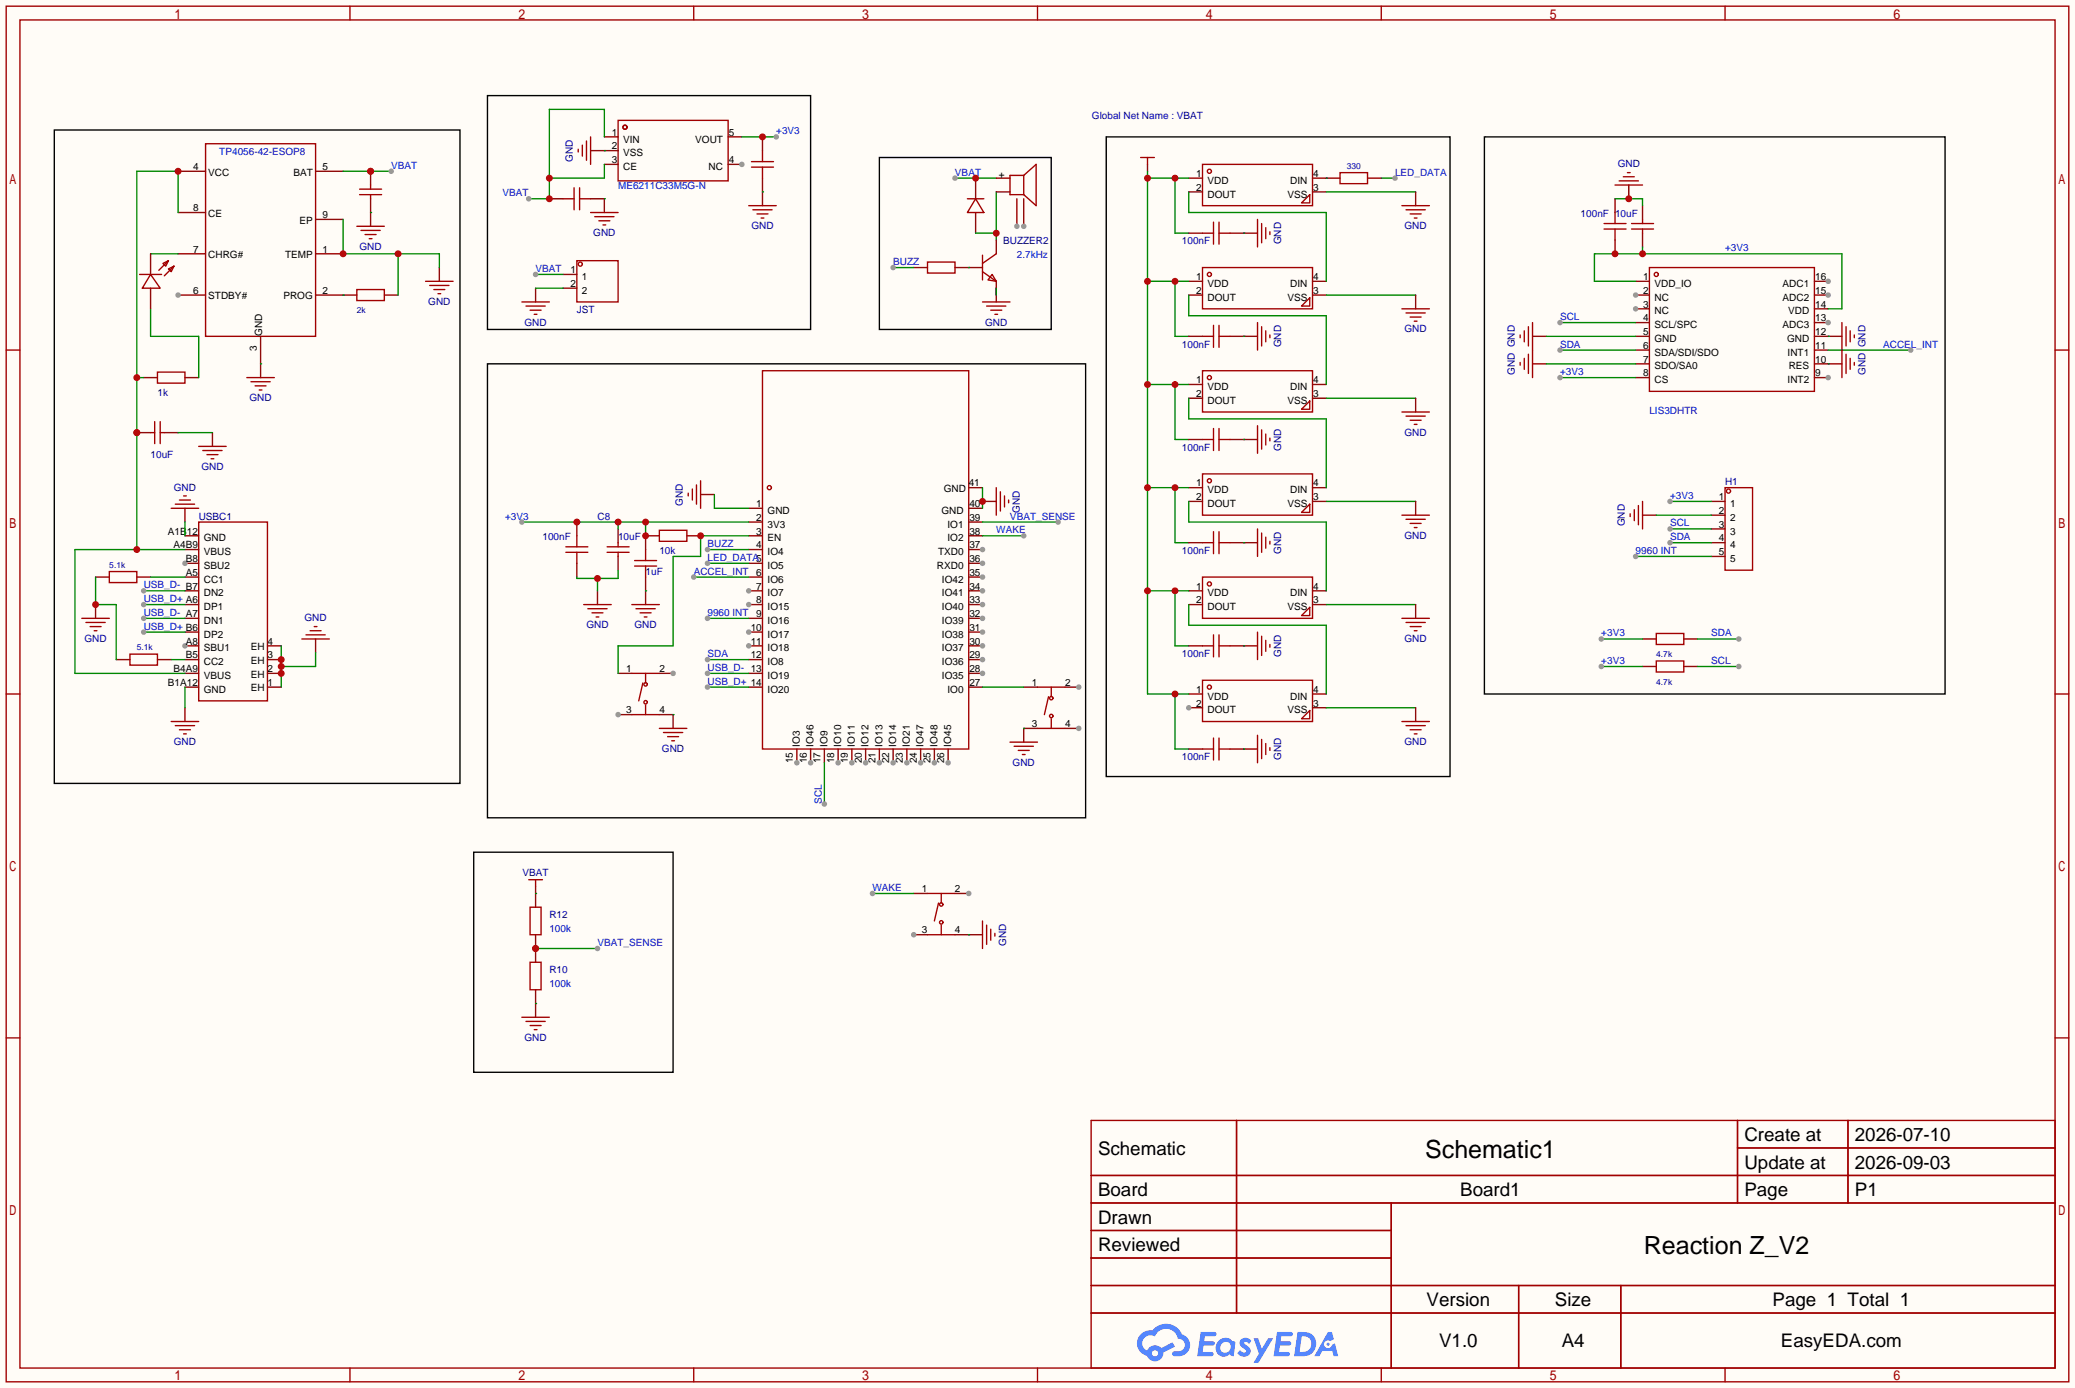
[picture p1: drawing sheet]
<svg xmlns="http://www.w3.org/2000/svg" width="383mm" height="256mm" viewBox="0 0 383 256" stroke-linecap="round" stroke-linejoin="round" font-family="sans-serif">
<path d="M0 0h383.3v256.3h-383.3z" fill="#fffcf7"/>
<g fill="none" stroke="#a10000" stroke-width=".25">
<path d="M1.1 1.1h381v254h-381zM3.7 3.7h375.9v248.9h-375.9zM64.6 1.1v2.6M128.1 1.1v2.6M191.6 1.1v2.6M255.1 1.1v2.6M318.6 1.1v2.6M1.1 64.6h2.6M379.6 64.6h2.5M1.1 128.1h2.6M379.6 128.1h2.5M1.1 191.6h2.6"/>
<path d="M379.6 191.6h2.5M201.5 206.9h178.1v45.7h-178.1zM201.5 217h178.1M228.4 206.9v35.5M320.9 206.9v15.2M320.9 212h58.7M341.3 206.9v15.2M201.5 222.1h178.1M201.5 227.2h55.5M201.5 237.4h178.1M201.5 232.3h55.5M257 222.1v30.5"/>
<path d="M280.5 237.4v15.2M299.4 237.4v15.2M64.6 252.6v2.5M128.1 252.6v2.5M191.6 252.6v2.5M201.5 242.4h178.1M255.1 252.6v2.5M318.6 252.6v2.5"/>
</g>
<g fill="#5487ff">
<path d="M229.3 247.3a1.3 1.3 0 0 1 1.8 .3l-.4 .6a.54 .54 0 0 0-.9-.2l.1 .2a1.58 1.58 0 0 1 1.1 1.5 1.43 1.43 0 0 1-2.5 .2l.6-.6a.64 .64 0 0 0 .5 .5 .64 .64 0 0 0 .6-.3l-.2-.3a1.6 1.6 0 0 1-1-1.5z"/>
<path d="M231.6 247.1h.8l.7 2 1.2-2h.9l-2.7 4.5h-.9l.9-1.6z"/>
<path d="M221.8 245.9h1.6a1.31 1.31 0 0 1 1.3 .2 .4 .4 0 0 1-.4 .6h-1.7l-.2 1h1.7a.4 .4 0 0 1 .3 .4 .4 .4 0 0 1-.4 .3h-1.7l-.2 1.2h.9a1.23 1.23 0 0 1 1.1 .2 .39 .39 0 0 1-.3 .6h-2.7z"/>
<path d="M235.9 245.9h1.6a1.32 1.32 0 0 1 1.3 .2 .39 .39 0 0 1-.4 .6h-1.7l-.2 1h1.7a.4 .4 0 0 1 .3 .4 .4 .4 0 0 1-.4 .3h-1.7l-.2 1.2h.9a1.23 1.23 0 0 1 1.1 .2 .39 .39 0 0 1-.3 .6h-2.6z"/>
<path d="M245.3 245.9h.7l.4 1.4-.7 .3a.75 .75 0 0 0-1.1 .3 .75 .75 0 0 0 .5 1.1 .75 .75 0 0 0 1-.7l.5-.3 .6 2.4h-.9l-.2-.9h-1.9l-.5 .9h-.9z"/>
<path d="M239.7 245.9l-.7 4.5h1.5a2.27 2.27 0 0 0 2.6-2.3 2.27 2.27 0 0 0-2.7-2.2zM240.5 246.7a1.5 1.5 0 0 1 1.8 1.6 1.5 1.5 0 0 1-2 1.3h-.3z"/>
<path d="M225.1 247.6a1.62 1.62 0 0 0-.4 2.1 1.62 1.62 0 0 0 2 .6l.4-.2 .4 .2 .4 .1 .3-2.5-.2-.2-.4-.1a1.58 1.58 0 0 0-2.5 0zM225.7 248.1a.99 .99 0 0 1 1.6 .3 .99 .99 0 0 1-.9 1.4 .94 .94 0 0 1-1-.6 .94 .94 0 0 1 .3-1.1z"/>
<path d="M210.7 246.3a2.37 2.37 0 0 0 1.2 4.1 1.54 1.54 0 0 0 1.7 .9 1.54 1.54 0 0 0 1.3-1.6l2.1-1-.4-.8-2.1 1a1.57 1.57 0 0 0-2.6 .5 1.5 1.5 0 0 1-.7-2.1 1.5 1.5 0 0 1 2.1-.5 2.23 2.23 0 0 1 2.3-1.4 2.23 2.23 0 0 1 2 1.8 1.16 1.16 0 0 1 1.3 1.1 1.16 1.16 0 0 1-1.1 1.2h-.7a.47 .47 0 0 0-.6 .4 .47 .47 0 0 0 .4 .5 2.23 2.23 0 0 0 2.3-.6 2.23 2.23 0 0 0 .4-2.3 2.16 2.16 0 0 0-1.3-1.1 3.2 3.2 0 0 0-5.4-.7l-1.2 .1zM212.8 249.9a.58 .58 0 0 1 1.1 0 .58 .58 0 0 1-1.1 0z"/>
<circle cx="245.3" cy="248.2" r=".28"/>
</g>
<g fill="none" stroke="#a10000" stroke-width=".25">
<path d="M222.1 125.6h20.3v7.6h-20.3z"/>
<circle cx="223.4" cy="126.9" r=".38"/>
</g>
<path d="M219.6 128.1h2.5M219.6 130.7h2.5" fill="none" stroke="#870000" stroke-width=".25"/>
<circle cx="219.6" cy="130.7" r=".51" fill="#999"/>
<g fill="none" stroke="#870000" stroke-width=".25">
<path d="M219.6 32.9h2.5M219.6 35.4h2.5M242.4 32.9h2.6M242.4 35.4h2.6M219.6 51.9h2.5M219.6 54.5h2.5M242.4 51.9h2.6M242.4 54.5h2.6M219.6 71h2.5M219.6 73.5h2.5M242.4 71h2.6M242.4 73.5h2.6"/>
<path d="M219.6 90h2.5M219.6 92.6h2.5M242.4 90h2.6M242.4 92.6h2.6M219.6 109.1h2.5M219.6 111.6h2.5M242.4 109.1h2.6M242.4 111.6h2.6M242.4 130.7h2.6M242.4 128.1h2.6"/>
</g>
<g fill="none" stroke="#a10000" stroke-width=".25">
<path d="M222.1 30.4h20.3v7.6h-20.3zM240.4 37.5l1.5-1.6v1.6zM222.1 49.4h20.3v7.6h-20.3zM240.4 56.5l1.5-1.5v1.5zM222.1 68.5h20.3v7.6h-20.3zM240.4 75.6l1.5-1.6v1.6zM222.1 87.5h20.3v7.6h-20.3zM241.9 93.1v1.5h-1.5zM222.1 106.6h20.3v7.6h-20.3zM241.9 112.1v1.6h-1.5zM241.9 131.2v1.5h-1.5z"/>
<circle cx="223.4" cy="31.6" r=".38"/>
<circle cx="223.4" cy="50.7" r=".38"/>
<circle cx="223.4" cy="69.7" r=".38"/>
<circle cx="223.4" cy="88.8" r=".38"/>
<circle cx="223.4" cy="107.8" r=".38"/>
</g>
<path d="M255.1 32.9h2.6" fill="none" stroke="#008700" stroke-width=".25"/>
<circle cx="257.7" cy="32.9" r=".51" fill="#999"/>
<g fill="none" stroke="#008700" stroke-width=".25">
<path d="M212 32.9h7.6M212 31.6v96.5h7.6M217 32.9v10.2h2.6M219.6 35.4v3.8h25.4v12.7M245 35.4h16.5M212 51.9h7.6M217 51.9v10.2h2.6M219.6 54.5v3.8h25.4v12.7M245 54.5h16.5M212 71h7.6M217 71v10.2h2.6M219.6 73.5v3.8h25.4v12.7"/>
<path d="M245 73.5h16.5M212 90h7.6M217 90v10.2h2.6M219.6 92.6v3.8h25.4v12.7M245 92.6h16.5M212 109.1h7.6M217 109.1v10.2h2.6M219.6 111.6v3.8h25.4v12.7M245 111.6h16.5M217 128.1v10.2h2.6M245 130.7h16.5"/>
</g>
<g fill="none" stroke="#870000" stroke-width=".25">
<path d="M212 30.4v1.2M261.5 35.4v2.6M229.7 43.1h2.6M261.5 54.5v2.5M229.7 62.1h2.6M261.5 73.5v2.6M229.7 81.2h2.6M261.5 92.6v2.5M229.7 119.3h2.6M229.7 100.2h2.6M261.5 111.6v2.6M229.7 138.3h2.6"/>
<path d="M261.5 130.7v2.5"/>
</g>
<g fill="none" stroke="#a10000" stroke-width=".25">
<path d="M210.7 29.1h2.5M212 29.1v1.3M259 38h5M259.7 38.7h3.6M260.5 39.5h2M232.3 40.5v5.1M232.3 59.6v5M233 41.3v3.5M233.8 42v2.1M234.6 42.8v.5M259 57h5M259.7 57.8h3.6"/>
<path d="M260.5 58.5h2M261.2 40.3h.5M261.2 59.3h.5M232.3 78.6v5.1M233 60.3v3.6M233 79.4v3.5M233.8 61.1v2M234.6 61.8v.6M259 76.1h5M259.7 76.8h3.6M260.5 77.6h2M261.2 78.4h.5"/>
<path d="M232.3 97.7v5M233 98.4v3.6M233.8 80.1v2.1M233.8 99.2v2M234.6 80.9v.5M234.6 99.9v.6M259 95.1h5M259.7 95.9h3.6M260.5 96.6h2M261.2 97.4h.5M232.3 116.7v5.1M233 117.5v3.5"/>
<path d="M233.8 118.2v2.1M234.6 119v.5M259 114.2h5M259.7 114.9h3.6M260.5 115.7h2M261.2 116.5h.5M232.3 135.8v5M233 136.5v3.6M233.8 137.3v2M234.6 138v.6M259 133.2h5M259.7 134h3.6"/>
<path d="M260.5 134.7h2M261.2 135.5h.5"/>
</g>
<g fill="#c00">
<circle cx="217" cy="32.9" r=".63"/>
<circle cx="212" cy="32.9" r=".63"/>
<circle cx="212" cy="51.9" r=".63"/>
<circle cx="217" cy="51.9" r=".63"/>
<circle cx="212" cy="71" r=".63"/>
<circle cx="217" cy="71" r=".63"/>
<circle cx="212" cy="90" r=".63"/>
<circle cx="217" cy="90" r=".63"/>
<circle cx="212" cy="109.1" r=".63"/>
<circle cx="217" cy="109.1" r=".63"/>
<circle cx="217" cy="128.1" r=".63"/>
</g>
<path d="M36.7 96.4h12.7v33h-12.7z" fill="none" stroke="#a10000" stroke-width=".25"/>
<path d="M34.2 98.9h2.5M34.2 101.5h2.5M34.2 104h2.5" fill="none" stroke="#870000" stroke-width=".25"/>
<circle cx="34.2" cy="104" r=".51" fill="#999"/>
<path d="M34.2 106.6h2.5M34.2 109.1h2.5M34.2 111.6h2.5M34.2 114.2h2.5M34.2 116.7h2.5M34.2 119.3h2.5" fill="none" stroke="#870000" stroke-width=".25"/>
<circle cx="34.2" cy="119.3" r=".51" fill="#999"/>
<g fill="none" stroke="#870000" stroke-width=".25">
<path d="M32.9 31.6h5.1M32.9 39.2h5.1M58.3 31.6h5.1M32.9 54.5h5.1M32.9 46.9h5.1M58.3 54.5h7.6M58.3 46.9h5.1M71 54.5h2.5M26.5 69.7h2.6M34.2 69.7h2.5M48.1 62.1v5.1M17.7 106.6h2.5"/>
<path d="M25.3 106.6h2.5M49.4 119.3h2.5M21.5 121.8h2.5M29.1 121.8h2.5M34.2 121.8h2.5M34.2 124.3h2.5M34.2 126.9h2.5M49.4 121.8h2.5M49.4 124.3h2.5M49.4 126.9h2.5"/>
</g>
<path d="M38 26.5h20.3v35.6h-20.3zM65.9 53.5h5.1v2h-5.1zM29.1 68.7h5.1v2h-5.1zM20.2 105.5h5.1v2.1h-5.1zM24 120.8h5.1v2h-5.1z" fill="none" stroke="#a10000" stroke-width=".25"/>
<circle cx="32.9" cy="54.5" r=".51" fill="#999"/>
<path d="M58.3 40.5h5.1" fill="none" stroke="#870000" stroke-width=".25"/>
<path d="M32.9 39.2v-7.6h-7.6v69.9M25.3 69.7h1.2M34.2 101.5h-20.4v22.8h20.4" fill="none" stroke="#008700" stroke-width=".25"/>
<g fill="#c00">
<circle cx="32.9" cy="31.6" r=".63"/>
<circle cx="25.3" cy="69.7" r=".63"/>
<circle cx="25.3" cy="79.9" r=".63"/>
<circle cx="25.3" cy="101.5" r=".63"/>
</g>
<path d="M81.2 49.4v2.5M48.1 67.2v2.5M34.2 93.9v2.5M58.3 118v2.5" fill="none" stroke="#870000" stroke-width=".25"/>
<g fill="none" stroke="#a10000" stroke-width=".25">
<path d="M78.6 51.9h5.1M79.4 52.7h3.5M80.1 53.5h2.1M80.9 54.2h.5M45.6 69.7h5.1M46.4 70.5h3.5M47.1 71.2h2M47.9 72h.5M31.6 93.9h5.1M32.4 93.1h3.5M33.1 92.3h2.1M33.9 91.6h.5"/>
<path d="M55.8 118h5M56.5 117.2h3.6M57.3 116.5h2M58 115.7h.5"/>
</g>
<path d="M63.4 31.6h8.9M27.8 46.9h5.1M27.8 57v5.1h8.9v7.6M63.4 54.5h.1" fill="none" stroke="#008700" stroke-width=".25"/>
<circle cx="68.5" cy="31.6" r=".63" fill="#c00"/>
<circle cx="72.3" cy="31.6" r=".51" fill="#999"/>
<path d="M51.9 119.3v7.6M58.3 120.5v2.6h-6.4" fill="none" stroke="#008700" stroke-width=".25"/>
<g fill="#c00">
<circle cx="51.9" cy="121.8" r=".63"/>
<circle cx="51.9" cy="123.1" r=".63"/>
<circle cx="51.9" cy="124.3" r=".63"/>
</g>
<path d="M34.2 96.4v2.5M17.7 106.6v5h3.8v10.2M27.8 106.6h6.4M31.6 121.8h2.6" fill="none" stroke="#008700" stroke-width=".25"/>
<path d="M17.7 111.6v2.6M34.2 130.7v2.5" fill="none" stroke="#870000" stroke-width=".25"/>
<path d="M31.6 133.2h5.1M32.4 134h3.5M33.1 134.7h2.1M33.9 135.5h.5" fill="none" stroke="#a10000" stroke-width=".25"/>
<circle cx="17.7" cy="111.6" r=".63" fill="#c00"/>
<path d="M15.1 114.2h5.1M15.9 114.9h3.5M16.6 115.7h2.1M17.4 116.5h.5" fill="none" stroke="#a10000" stroke-width=".25"/>
<path d="M63.4 40.5v6.4h17.8v2.5M73.5 46.9v7.6M34.2 126.9v3.8" fill="none" stroke="#008700" stroke-width=".25"/>
<g fill="#c00">
<circle cx="63.4" cy="46.9" r=".63"/>
<circle cx="73.5" cy="46.9" r=".63"/>
</g>
<path d="M48.1 67.2h.1" fill="none" stroke="#008700" stroke-width=".25"/>
<path d="M25.8 50.7h4M27.8 50.7l1.8 2.5h-3.3zM30.1 48.6l1-.5-.5 1zM31.1 49.7l1-.6-.5 1.1zM31.1 48.1l-1.8 1.8M32.1 49.1l-1.7 1.8M28.6 77.9v4M29.6 77.9v4" fill="none" stroke="#a10000" stroke-width=".25"/>
<path d="M27.8 46.9v3.8M27.8 53.2v3.8M25.3 79.9h2.5" fill="none" stroke="#870000" stroke-width=".25"/>
<circle cx="25.3" cy="79.9" r=".63" fill="#c00"/>
<path d="M68.5 31.6v2.6M68.5 36.7v2.5M30.4 79.9h2.5" fill="none" stroke="#870000" stroke-width=".25"/>
<path d="M66.4 35.9h4.1M66.4 34.9h4.1M27.8 79.9h.8M29.6 79.9h.8" fill="none" stroke="#a10000" stroke-width=".25"/>
<circle cx="68.5" cy="31.6" r=".63" fill="#c00"/>
<g fill="none" stroke="#a10000" stroke-width=".25">
<path d="M68.5 34.2v.7M68.5 35.9v.8M114.2 22.2h20.3v11.2h-20.3zM65.9 41.8h5.1M66.7 42.5h3.5M67.4 43.3h2.1M68.2 44.1h.5M106.6 48.1h7.6v7.7h-7.6zM36.7 82.4h5.1M37.5 83.2h3.5M38.2 83.9h2.1M39 84.7h.5"/>
<circle cx="115.4" cy="23.5" r=".38"/>
<circle cx="107.2" cy="48.8" r=".38"/>
</g>
<path d="M68.5 39.2v2.6M111.6 25.3h2.6M111.6 27.8h2.6M111.6 30.4h2.6M134.5 30.4h2.5M104 50.7h2.6M104 53.2h2.6M39.2 79.9v2.5" fill="none" stroke="#870000" stroke-width=".25"/>
<path d="M68.5 39.2h.1M32.9 79.9h6.3" fill="none" stroke="#008700" stroke-width=".25"/>
<circle cx="137" cy="30.4" r=".51" fill="#999"/>
<path d="M101.5 36.7h2.5M109.1 36.7h2.5M134.5 25.3h2.5M140.8 25.3v2.5M140.8 32.9v2.5" fill="none" stroke="#870000" stroke-width=".25"/>
<path d="M104 36.7h2M106 34.7v4M107.1 36.7h2M107.1 34.7v4M138.8 30.9h4.1M138.8 29.8h4.1M140.8 27.8v2M140.8 30.9v2" fill="none" stroke="#a10000" stroke-width=".25"/>
<path d="M98.9 50.7h5.1" fill="none" stroke="#008700" stroke-width=".25"/>
<circle cx="98.9" cy="50.7" r=".51" fill="#999"/>
<path d="M111.6 25.3v-5.1h-10.1v16.5h-3.8M111.6 30.4v2.5h-10.1" fill="none" stroke="#008700" stroke-width=".25"/>
<g fill="#c00">
<circle cx="101.5" cy="36.7" r=".63"/>
<circle cx="101.5" cy="32.9" r=".63"/>
</g>
<circle cx="97.7" cy="36.7" r=".51" fill="#999"/>
<path d="M109.1 27.8h2.5M111.6 36.7v2.5M140.8 35.4v2.6M98.9 53.2v2.6" fill="none" stroke="#870000" stroke-width=".25"/>
<g fill="none" stroke="#a10000" stroke-width=".25">
<path d="M106.8 27.6v.5M107.6 26.8v2M108.3 26v3.6M109.1 39.2h5.1M109.1 25.3v5.1M138.3 38h5.1M139.1 38.7h3.5M139.8 39.5h2.1M96.4 55.8h5.1M97.2 56.5h3.5M97.9 57.3h2M98.7 58h.5"/>
<path d="M109.9 40h3.5M110.6 40.8h2M111.4 41.5h.5M140.6 40.3h.5"/>
</g>
<path d="M111.6 36.7h.1M137 25.3h6.4M98.9 53.2h5.1" fill="none" stroke="#008700" stroke-width=".25"/>
<circle cx="140.8" cy="25.3" r=".63" fill="#c00"/>
<circle cx="143.4" cy="25.3" r=".51" fill="#999"/>
<path d="M111.6 27.8h.1M140.8 35.4h.1" fill="none" stroke="#008700" stroke-width=".25"/>
<g fill="none" stroke="#a10000" stroke-width=".25">
<path d="M140.8 68.5h38.1v69.8h-38.1z"/>
<circle cx="142.1" cy="90" r=".38"/>
</g>
<path d="M138.3 93.9h2.5M138.3 96.4h2.5M138.3 98.9h2.5M138.3 101.5h2.5M138.3 104h2.5M138.3 106.6h2.5M138.3 109.1h2.5" fill="none" stroke="#870000" stroke-width=".25"/>
<circle cx="138.3" cy="109.1" r=".51" fill="#999"/>
<path d="M138.3 111.6h2.5" fill="none" stroke="#870000" stroke-width=".25"/>
<circle cx="138.3" cy="111.6" r=".51" fill="#999"/>
<path d="M138.3 114.2h2.5M138.3 116.7h2.5" fill="none" stroke="#870000" stroke-width=".25"/>
<circle cx="138.3" cy="116.7" r=".51" fill="#999"/>
<path d="M138.3 119.3h2.5" fill="none" stroke="#870000" stroke-width=".25"/>
<circle cx="138.3" cy="119.3" r=".51" fill="#999"/>
<path d="M138.3 121.8h2.5M138.3 124.3h2.5M138.3 126.9h2.5M147.2 138.3v2.5" fill="none" stroke="#870000" stroke-width=".25"/>
<circle cx="147.2" cy="140.8" r=".51" fill="#999"/>
<path d="M149.7 138.3v2.5" fill="none" stroke="#870000" stroke-width=".25"/>
<circle cx="149.7" cy="140.8" r=".51" fill="#999"/>
<path d="M152.3 138.3v2.5M154.8 138.3v2.5" fill="none" stroke="#870000" stroke-width=".25"/>
<circle cx="154.8" cy="140.8" r=".51" fill="#999"/>
<path d="M157.4 138.3v2.5" fill="none" stroke="#870000" stroke-width=".25"/>
<circle cx="157.4" cy="140.8" r=".51" fill="#999"/>
<path d="M159.9 138.3v2.5" fill="none" stroke="#870000" stroke-width=".25"/>
<circle cx="159.9" cy="140.8" r=".51" fill="#999"/>
<path d="M162.4 138.3v2.5" fill="none" stroke="#870000" stroke-width=".25"/>
<circle cx="162.4" cy="140.8" r=".51" fill="#999"/>
<path d="M165 138.3v2.5" fill="none" stroke="#870000" stroke-width=".25"/>
<circle cx="165" cy="140.8" r=".51" fill="#999"/>
<path d="M167.5 138.3v2.5" fill="none" stroke="#870000" stroke-width=".25"/>
<circle cx="167.5" cy="140.8" r=".51" fill="#999"/>
<path d="M170.1 138.3v2.5" fill="none" stroke="#870000" stroke-width=".25"/>
<circle cx="170.1" cy="140.8" r=".51" fill="#999"/>
<path d="M172.6 138.3v2.5" fill="none" stroke="#870000" stroke-width=".25"/>
<circle cx="172.6" cy="140.8" r=".51" fill="#999"/>
<path d="M175.1 138.3v2.5" fill="none" stroke="#870000" stroke-width=".25"/>
<circle cx="175.1" cy="140.8" r=".51" fill="#999"/>
<path d="M178.9 126.9h2.6M178.9 124.3h2.6" fill="none" stroke="#870000" stroke-width=".25"/>
<circle cx="181.5" cy="124.3" r=".51" fill="#999"/>
<path d="M178.9 121.8h2.6" fill="none" stroke="#870000" stroke-width=".25"/>
<circle cx="181.5" cy="121.8" r=".51" fill="#999"/>
<path d="M178.9 119.3h2.6" fill="none" stroke="#870000" stroke-width=".25"/>
<circle cx="181.5" cy="119.3" r=".51" fill="#999"/>
<path d="M178.9 116.7h2.6" fill="none" stroke="#870000" stroke-width=".25"/>
<circle cx="181.5" cy="116.7" r=".51" fill="#999"/>
<path d="M178.9 114.2h2.6" fill="none" stroke="#870000" stroke-width=".25"/>
<circle cx="181.5" cy="114.2" r=".51" fill="#999"/>
<path d="M178.9 111.6h2.6" fill="none" stroke="#870000" stroke-width=".25"/>
<circle cx="181.5" cy="111.6" r=".51" fill="#999"/>
<path d="M178.9 109.1h2.6" fill="none" stroke="#870000" stroke-width=".25"/>
<circle cx="181.5" cy="109.1" r=".51" fill="#999"/>
<path d="M178.9 106.6h2.6" fill="none" stroke="#870000" stroke-width=".25"/>
<circle cx="181.5" cy="106.6" r=".51" fill="#999"/>
<path d="M178.9 104h2.6" fill="none" stroke="#870000" stroke-width=".25"/>
<circle cx="181.5" cy="104" r=".51" fill="#999"/>
<path d="M178.9 101.5h2.6" fill="none" stroke="#870000" stroke-width=".25"/>
<circle cx="181.5" cy="101.5" r=".51" fill="#999"/>
<path d="M106.6 96.4v2.5M114.2 97.7v2.5M121.8 98.9h-2.5v2.6M126.9 98.9h2.5M178.9 98.9h2.6M178.9 96.4h2.6M178.9 93.9h2.6M178.9 90h2.6M106.6 104v2.6M114.2 102.7v2.6M119.3 106.6v2.5M121.8 124.3h2.5" fill="none" stroke="#870000" stroke-width=".25"/>
<g fill="none" stroke="#a10000" stroke-width=".25">
<path d="M106.6 98.9v2.1M121.8 97.9h5.1v2h-5.1zM104.5 101h4.1M104.5 102h4.1M106.6 102v2M112.1 101h4.1M112.1 102h4.1M114.2 100.2v.8M114.2 102v.7M117.2 104.5h4.1M117.2 103.5h4.1M119.3 101.5v2"/>
<path d="M119.3 104.5v2.1M116.7 132h5.1M116.7 124.3h5.1M118.7 126.1l-.7 3.3M119.3 124.3v1.8M119.3 130.2v1.8"/>
<circle cx="119.3" cy="129.7" r=".32"/>
<circle cx="119.3" cy="126.4" r=".32"/>
</g>
<circle cx="124.3" cy="124.3" r=".51" fill="#999"/>
<path d="M114.2 124.3h2.5M114.2 132h2.5M121.8 132h2.5" fill="none" stroke="#870000" stroke-width=".25"/>
<circle cx="114.2" cy="132" r=".51" fill="#999"/>
<path d="M96.4 96.4h41.9M114.2 96.4v1.3M119.3 96.4v2.5" fill="none" stroke="#008700" stroke-width=".25"/>
<g fill="#c00">
<circle cx="119.3" cy="96.4" r=".63"/>
<circle cx="119.3" cy="98.9" r=".63"/>
<circle cx="114.2" cy="96.4" r=".63"/>
<circle cx="106.6" cy="96.4" r=".63"/>
</g>
<circle cx="96.4" cy="96.4" r=".51" fill="#999"/>
<path d="M129.4 91.3h2.6M181.5 92.6h2.5M110.4 109.1v2.5M119.3 109.1v2.5M124.3 132v2.5M189.1 134.5v2.5" fill="none" stroke="#870000" stroke-width=".25"/>
<g fill="none" stroke="#a10000" stroke-width=".25">
<path d="M127.1 91.1v.5M127.9 90.3v2M128.7 89.5v3.6M129.4 88.8v5.1M184 90v5.1M184.8 90.8v3.6M185.5 91.6v2M186.3 92.3v.5M107.8 111.6h5.1M108.6 112.4h3.5M109.3 113.2h2.1M110.1 113.9h.5"/>
<path d="M116.7 111.6h5.1M117.5 112.4h3.5M118.2 113.2h2.1M119 113.9h.5M121.8 134.5h5.1M122.6 135.3h3.5M123.3 136h2M124.1 136.8h.5M186.6 137h5M187.3 137.8h3.6M188.1 138.6h2M188.8 139.3h.6"/>
</g>
<path d="M132 91.3v2.6h6.3M181.5 90v3.9" fill="none" stroke="#008700" stroke-width=".25"/>
<circle cx="181.5" cy="92.6" r=".63" fill="#c00"/>
<path d="M110.4 106.8v2.3M114.2 105.3v1.5h-7.6v-.2" fill="none" stroke="#008700" stroke-width=".25"/>
<circle cx="110.4" cy="106.8" r=".63" fill="#c00"/>
<path d="M138.3 98.9h-8.9v3.8h-5.1v16.6h-10.1v5" fill="none" stroke="#008700" stroke-width=".25"/>
<circle cx="129.4" cy="98.9" r=".63" fill="#c00"/>
<path d="M119.3 109.1h.1M124.3 132h.1" fill="none" stroke="#008700" stroke-width=".25"/>
<g fill="none" stroke="#a10000" stroke-width=".25">
<path d="M191.6 134.5h5.1M191.6 126.9h5.1M193.7 128.7l-.8 3.3M194.2 126.9v1.8M194.2 132.7v1.8"/>
<circle cx="194.2" cy="128.9" r=".32"/>
<circle cx="194.2" cy="132.2" r=".32"/>
</g>
<path d="M196.7 126.9h2.6" fill="none" stroke="#870000" stroke-width=".25"/>
<circle cx="199.3" cy="126.9" r=".51" fill="#999"/>
<path d="M189.1 126.9h2.5M196.7 134.5h2.6" fill="none" stroke="#870000" stroke-width=".25"/>
<circle cx="199.3" cy="134.5" r=".51" fill="#999"/>
<path d="M189.1 134.5h2.5M176.4 165h2.5" fill="none" stroke="#870000" stroke-width=".25"/>
<g fill="none" stroke="#a10000" stroke-width=".25">
<path d="M171.3 172.6h5.1M171.3 165h5.1M173.4 166.8l-.8 3.3M173.9 165v1.8M173.9 170.8v1.8"/>
<circle cx="173.9" cy="167" r=".32"/>
<circle cx="173.9" cy="170.3" r=".32"/>
</g>
<circle cx="178.9" cy="165" r=".51" fill="#999"/>
<path d="M168.8 165h2.5M168.8 172.6h2.5M176.4 172.6h2.5" fill="none" stroke="#870000" stroke-width=".25"/>
<circle cx="168.8" cy="172.6" r=".51" fill="#999"/>
<path d="M130.7 124.3h7.6M181.5 126.9h7.6M189.1 134.5h.1" fill="none" stroke="#008700" stroke-width=".25"/>
<circle cx="130.7" cy="124.3" r=".51" fill="#999"/>
<path d="M130.7 126.9h7.6" fill="none" stroke="#008700" stroke-width=".25"/>
<circle cx="130.7" cy="126.9" r=".51" fill="#999"/>
<path d="M26.5 111.6h7.7" fill="none" stroke="#008700" stroke-width=".25"/>
<circle cx="26.5" cy="111.6" r=".51" fill="#999"/>
<path d="M26.5 116.7h7.7" fill="none" stroke="#008700" stroke-width=".25"/>
<circle cx="26.5" cy="116.7" r=".51" fill="#999"/>
<path d="M26.5 109.1h7.7" fill="none" stroke="#008700" stroke-width=".25"/>
<circle cx="26.5" cy="109.1" r=".51" fill="#999"/>
<path d="M26.5 114.2h7.7" fill="none" stroke="#008700" stroke-width=".25"/>
<circle cx="26.5" cy="114.2" r=".51" fill="#999"/>
<path d="M90 17.7h59.7v43.1h-59.7zM10 24h75v120.7h-75zM90 67.2h110.5v83.8h-110.5z" fill="none" stroke="#000" stroke-width=".25"/>
<path d="M180.2 32.9v3.8M180.2 39.2v3.9M168.8 49.4h2.5M176.4 49.4h2.5" fill="none" stroke="#870000" stroke-width=".25"/>
<path d="M178.7 36.7h3M180.2 36.7l1.5 2.5h-3zM171.3 48.4h5.1v2h-5.1z" fill="none" stroke="#a10000" stroke-width=".25"/>
<path d="M176.4 32.9h7.6" fill="none" stroke="#008700" stroke-width=".25"/>
<circle cx="180.2" cy="32.9" r=".63" fill="#c00"/>
<circle cx="176.4" cy="32.9" r=".51" fill="#999"/>
<path d="M184 35.4v8.9M180.2 43.1h3.8" fill="none" stroke="#008700" stroke-width=".25"/>
<circle cx="184" cy="43.1" r=".63" fill="#c00"/>
<path d="M178.9 49.4h2.6M184 44.3v2.6M184 51.9v3.9" fill="none" stroke="#870000" stroke-width=".25"/>
<path d="M181.5 55.8h5.1M181.5 50.2l2.5 1.7M181.5 47.1v4.6M182.2 56.5h3.6M183 57.3h2M183.3 50.7l.7 1.2-1.5-.2zM183.8 58h.5M184 46.9l-2.5 1.7" fill="none" stroke="#a10000" stroke-width=".25"/>
<path d="M165 49.4h3.8M178.9 49.4h.1M184 53.2v1.3" fill="none" stroke="#008700" stroke-width=".25"/>
<circle cx="165" cy="49.4" r=".51" fill="#999"/>
<g fill="none" stroke="#a10000" stroke-width=".25">
<path d="M247.5 31.9h5.1v2h-5.1zM222.1 43.1h2.1M224.2 41v4.1M225.2 41v4.1M225.2 43.1h2M304.7 49.4h30.5v22.9h-30.5zM222.1 62.1h2.1M224.2 60.1v4M224.2 79.1v4.1M225.2 60.1v4M225.2 79.1v4.1M225.2 62.1h2"/>
<path d="M222.1 81.2h2.1M224.2 98.2v4M225.2 98.2v4M225.2 81.2h2M222.1 119.3h2.1M222.1 100.2h2.1M224.2 117.2v4.1M225.2 119.3h2M225.2 117.2v4.1M225.2 100.2h2M222.1 138.3h2.1M224.2 136.3v4"/>
<path d="M225.2 136.3v4M225.2 138.3h2"/>
<circle cx="305.9" cy="50.7" r=".38"/>
</g>
<g fill="none" stroke="#870000" stroke-width=".25">
<path d="M245 32.9h2.5M252.6 32.9h2.5M219.6 43.1h2.5M227.2 43.1h2.5M302.1 51.9h2.6M302.1 54.5h2.6M219.6 62.1h2.5M227.2 62.1h2.5M219.6 81.2h2.5M227.2 81.2h2.5M219.6 119.3h2.5M219.6 100.2h2.5"/>
<path d="M227.2 119.3h2.5M227.2 100.2h2.5M219.6 138.3h2.5M227.2 138.3h2.5"/>
</g>
<path d="M245 32.9h.1M229.7 43.1h.1M229.7 62.1h.1M229.7 81.2h.1M229.7 100.2h.1M229.7 119.3h.1M229.7 138.3h.1" fill="none" stroke="#008700" stroke-width=".25"/>
<path d="M162.4 29.1h31.8v31.7h-31.8zM204.3 25.3h63.5v118.1h-63.5z" fill="none" stroke="#000" stroke-width=".25"/>
<circle cx="302.1" cy="54.5" r=".51" fill="#999"/>
<path d="M302.1 57h2.6" fill="none" stroke="#870000" stroke-width=".25"/>
<circle cx="302.1" cy="57" r=".51" fill="#999"/>
<path d="M302.1 59.6h2.6M302.1 62.1h2.6M302.1 64.6h2.6M302.1 67.2h2.6M302.1 69.7h2.6M335.2 69.7h2.5" fill="none" stroke="#870000" stroke-width=".25"/>
<circle cx="337.7" cy="69.7" r=".51" fill="#999"/>
<path d="M335.2 59.6h2.5M335.2 67.2h2.5M335.2 64.6h2.5M335.2 62.1h2.5" fill="none" stroke="#870000" stroke-width=".25"/>
<circle cx="337.7" cy="59.6" r=".51" fill="#999"/>
<path d="M335.2 57h2.5M335.2 54.5h2.5" fill="none" stroke="#870000" stroke-width=".25"/>
<circle cx="337.7" cy="54.5" r=".51" fill="#999"/>
<path d="M335.2 51.9h2.5" fill="none" stroke="#870000" stroke-width=".25"/>
<circle cx="337.7" cy="51.9" r=".51" fill="#999"/>
<path d="M298.3 36.7v2.5M303.4 38v2.5M298.3 44.3v2.6M303.4 43.1v2.5M303.4 118h2.5M311 118h2.6M303.4 123.1h2.5M311 123.1h2.6" fill="none" stroke="#870000" stroke-width=".25"/>
<path d="M298.3 39.2v2.1M296.3 41.3h4.1M296.3 42.3h4.1M298.3 42.3v2M301.4 41.3h4M301.4 42.3h4M303.4 40.5v.8M303.4 42.3v.8M305.9 117h5.1v2h-5.1zM305.9 122h5.1v2.1h-5.1z" fill="none" stroke="#a10000" stroke-width=".25"/>
<path d="M302.1 51.9h-7.6v-5h45.7v10.1h-2.5M303.4 45.6v1.3" fill="none" stroke="#008700" stroke-width=".25"/>
<g fill="#c00">
<circle cx="298.3" cy="46.9" r=".63"/>
<circle cx="303.4" cy="46.9" r=".63"/>
</g>
<path d="M283.1 67.2h2.5M283.1 62.1h2.5M337.7 62.1h2.5" fill="none" stroke="#870000" stroke-width=".25"/>
<path d="M283.1 59.6v10.1M340.2 59.6v5M280.8 61.8v.6M280.8 66.9v.5M281.6 61.1v2M281.6 66.2v2M282.3 60.3v3.6M282.3 65.4v3.6M341 60.3v3.6M341.8 61.1v2M342.5 61.8v.6" fill="none" stroke="#a10000" stroke-width=".25"/>
<path d="M288.2 59.6h13.9M285.6 62.1h16.5M337.7 62.1h.1" fill="none" stroke="#008700" stroke-width=".25"/>
<circle cx="288.2" cy="59.6" r=".51" fill="#999"/>
<path d="M288.2 64.6h13.9" fill="none" stroke="#008700" stroke-width=".25"/>
<circle cx="288.2" cy="64.6" r=".51" fill="#999"/>
<path d="M285.6 67.2h16.5M288.2 69.7h13.9" fill="none" stroke="#008700" stroke-width=".25"/>
<circle cx="288.2" cy="69.7" r=".51" fill="#999"/>
<path d="M337.7 64.6h15.2" fill="none" stroke="#008700" stroke-width=".25"/>
<circle cx="352.9" cy="64.6" r=".51" fill="#999"/>
<path d="M300.9 34.2v2.5M337.7 67.2h2.5" fill="none" stroke="#870000" stroke-width=".25"/>
<path d="M340.2 64.6v5.1M341 65.4v3.6M341.8 66.2v2M342.5 66.9v.5" fill="none" stroke="#a10000" stroke-width=".25"/>
<path d="M298.3 36.7h5.1v1.3M337.7 67.2h.1" fill="none" stroke="#008700" stroke-width=".25"/>
<circle cx="300.9" cy="36.7" r=".63" fill="#c00"/>
<path d="M298.3 34.2h5.1M299.1 33.4h3.5M299.8 32.6h2.1M300.6 31.9h.5" fill="none" stroke="#a10000" stroke-width=".25"/>
<path d="M295.8 118h7.6" fill="none" stroke="#008700" stroke-width=".25"/>
<circle cx="295.8" cy="118" r=".51" fill="#999"/>
<path d="M313.6 118h7.6" fill="none" stroke="#008700" stroke-width=".25"/>
<circle cx="321.2" cy="118" r=".51" fill="#999"/>
<path d="M295.8 123.1h7.6" fill="none" stroke="#008700" stroke-width=".25"/>
<circle cx="295.8" cy="123.1" r=".51" fill="#999"/>
<path d="M313.6 123.1h7.6" fill="none" stroke="#008700" stroke-width=".25"/>
<circle cx="321.2" cy="123.1" r=".51" fill="#999"/>
<path d="M130.7 121.8h7.6" fill="none" stroke="#008700" stroke-width=".25"/>
<circle cx="130.7" cy="121.8" r=".51" fill="#999"/>
<path d="M152.3 140.8v7.7" fill="none" stroke="#008700" stroke-width=".25"/>
<circle cx="152.3" cy="148.5" r=".51" fill="#999"/>
<path d="M128.1 106.6h10.2" fill="none" stroke="#008700" stroke-width=".25"/>
<circle cx="128.1" cy="106.6" r=".51" fill="#999"/>
<path d="M274.2 25.3h85.1v102.8h-85.1z" fill="none" stroke="#000" stroke-width=".25"/>
<path d="M130.7 101.5h7.6" fill="none" stroke="#008700" stroke-width=".25"/>
<circle cx="130.7" cy="101.5" r=".51" fill="#999"/>
<path d="M130.7 104h7.6" fill="none" stroke="#008700" stroke-width=".25"/>
<circle cx="130.7" cy="104" r=".51" fill="#999"/>
<path d="M181.5 96.4h14" fill="none" stroke="#008700" stroke-width=".25"/>
<circle cx="195.5" cy="96.4" r=".51" fill="#999"/>
<path d="M98.9 163.7v1.3" fill="none" stroke="#870000" stroke-width=".25"/>
<path d="M97.7 162.4h2.5M98.9 162.4v1.3" fill="none" stroke="#a10000" stroke-width=".25"/>
<path d="M98.9 175.1h11.5" fill="none" stroke="#008700" stroke-width=".25"/>
<circle cx="98.9" cy="175.1" r=".63" fill="#c00"/>
<circle cx="110.4" cy="175.1" r=".51" fill="#999"/>
<path d="M98.9 185.3v2.5" fill="none" stroke="#870000" stroke-width=".25"/>
<path d="M96.4 187.8h5.1M97.2 188.6h3.5M97.9 189.4h2M98.7 190.1h.5" fill="none" stroke="#a10000" stroke-width=".25"/>
<path d="M87.5 157.4h36.8v40.6h-36.8z" fill="none" stroke="#000" stroke-width=".25"/>
<path d="M161.2 165h7.6" fill="none" stroke="#008700" stroke-width=".25"/>
<circle cx="161.2" cy="165" r=".51" fill="#999"/>
<path d="M178.9 172.6h2.6" fill="none" stroke="#870000" stroke-width=".25"/>
<path d="M181.5 170.1v5M182.2 170.8v3.6M183 171.6v2M183.8 172.3v.5" fill="none" stroke="#a10000" stroke-width=".25"/>
<path d="M181.5 98.9h7.6M178.9 172.6h.1" fill="none" stroke="#008700" stroke-width=".25"/>
<circle cx="189.1" cy="98.9" r=".51" fill="#999"/>
<path d="M98.9 165v2.5M98.9 172.6v5.1M98.9 182.8v2.5" fill="none" stroke="#870000" stroke-width=".25"/>
<path d="M97.9 177.7h2v5.1h-2z" fill="none" stroke="#a10000" stroke-width=".25"/>
<circle cx="98.9" cy="175.1" r=".63" fill="#c00"/>
<path d="M189.1 32.4l2.3-2v7.6l-2.3-2.1M189.1 32.4v3.5M189.1 32.4h-2.5v3.5h2.5M97.9 167.5h2v5.1h-2z" fill="none" stroke="#a10000" stroke-width=".25"/>
<path d="M98.9 165h.1M98.9 185.3h.1" fill="none" stroke="#008700" stroke-width=".25"/>
<path d="M184 32.9h2.6M184 35.4h2.6M187.8 36.7v5.1" fill="none" stroke="#870000" stroke-width=".25"/>
<circle cx="187.8" cy="41.8" r=".51" fill="#999"/>
<path d="M189.1 36.7v5.1" fill="none" stroke="#870000" stroke-width=".25"/>
<circle cx="189.1" cy="41.8" r=".51" fill="#999"/>
<g fill="none" stroke="#a10000" stroke-width=".25">
<path d="M318.6 90h5.1v15.3h-5.1z"/>
<circle cx="319.3" cy="90.7" r=".38"/>
</g>
<path d="M316.1 92.6h2.5M316.1 95.1h2.5M316.1 97.7h2.5M316.1 100.2h2.5M316.1 102.7h2.5" fill="none" stroke="#870000" stroke-width=".25"/>
<path d="M308.5 92.6h7.6" fill="none" stroke="#008700" stroke-width=".25"/>
<circle cx="308.5" cy="92.6" r=".51" fill="#999"/>
<path d="M303.4 95.1h2.5" fill="none" stroke="#870000" stroke-width=".25"/>
<path d="M301.1 94.9v.5M301.9 94.1v2M302.6 93.3v3.6M303.4 92.6v5.1" fill="none" stroke="#a10000" stroke-width=".25"/>
<path d="M305.9 95.1h10.2M308.5 97.7h7.6" fill="none" stroke="#008700" stroke-width=".25"/>
<circle cx="308.5" cy="97.7" r=".51" fill="#999"/>
<path d="M308.5 100.2h7.6" fill="none" stroke="#008700" stroke-width=".25"/>
<circle cx="308.5" cy="100.2" r=".51" fill="#999"/>
<path d="M302.1 102.7h14" fill="none" stroke="#008700" stroke-width=".25"/>
<circle cx="302.1" cy="102.7" r=".51" fill="#999"/>
<path d="M130.7 114.2h7.6" fill="none" stroke="#008700" stroke-width=".25"/>
<circle cx="130.7" cy="114.2" r=".51" fill="#999"/>
<g font-size="4.6">
<text x="263.2" y="213.8">Schematic1</text>
<text x="303.7" y="231.6">Reaction Z_V2</text>
</g>
<g font-size="3.5">
<text x="202.8" y="213.2">Schematic</text>
<text x="322.2" y="210.7">Create at</text>
<text x="322.2" y="215.8">Update at</text>
<text x="342.6" y="210.7">2026-07-10</text>
<text x="342.6" y="215.8">2026-09-03</text>
<text x="202.8" y="220.9">Board</text>
<text x="269.7" y="220.9">Board1</text>
<text x="322.2" y="220.9">Page</text>
<text x="342.6" y="220.9">P1</text>
<text x="202.8" y="225.9">Drawn</text>
<text x="202.8" y="231">Reviewed</text>
<text x="263.5" y="241.2">Version</text>
<text x="287.2" y="241.2">Size</text>
<text x="327.4" y="241.2">Page 1 Total 1</text>
<text x="265.8" y="248.8">V1.0</text>
<text x="288.5" y="248.8">A4</text>
<text x="329" y="248.8">EasyEDA.com</text>
</g>
<g font-size="1.8" fill="#000080">
<text x="201.7" y="22">Global Net Name : VBAT</text>
<text x="105.8" y="29.9" transform="rotate(-90 105.8 29.9)">GND</text>
<text x="298.8" y="30.9">GND</text>
<text x="292" y="40.1">100nF</text>
<text x="298.3" y="40.1">10uF</text>
<text x="66.4" y="46.1">GND</text>
<text x="109.6" y="43.6">GND</text>
<text x="138.8" y="42.3">GND</text>
<text x="185.3" y="45.1">BUZZER2</text>
<text x="218.3" y="45.1">100nF</text>
<text x="236.6" y="45.1" transform="rotate(-90 236.6 45.1)">GND</text>
<text x="259.4" y="42.3">GND</text>
<text x="79.1" y="56.3">GND</text>
<text x="106.6" y="57.8">JST</text>
<text x="96.9" y="60.1">GND</text>
<text x="182" y="60.1">GND</text>
<text x="218.3" y="64.2">100nF</text>
<text x="236.6" y="64.2" transform="rotate(-90 236.6 64.2)">GND</text>
<text x="259.4" y="61.4">GND</text>
<text x="344.6" y="64.2" transform="rotate(-90 344.6 64.2)">GND</text>
<text x="279.8" y="69.2" transform="rotate(-90 279.8 69.2)">GND GND</text>
<text x="344.6" y="69.2" transform="rotate(-90 344.6 69.2)">GND</text>
<text x="29.1" y="73.1">1k</text>
<text x="46.1" y="74.1">GND</text>
<text x="218.3" y="83.2">100nF</text>
<text x="236.6" y="83.2" transform="rotate(-90 236.6 83.2)">GND</text>
<text x="259.4" y="80.4">GND</text>
<text x="27.8" y="84.5">10uF</text>
<text x="37.2" y="86.8">GND</text>
<text x="318.6" y="89.6">H1</text>
<text x="32.1" y="90.6">GND</text>
<text x="36.7" y="95.9">USBC1</text>
<text x="110.4" y="95.9">C8</text>
<text x="126.2" y="93.4" transform="rotate(-90 126.2 93.4)">GND</text>
<text x="188.4" y="94.6" transform="rotate(-90 188.4 94.6)">GND</text>
<text x="100.2" y="99.7">100nF</text>
<text x="114.2" y="99.7">10uF</text>
<text x="259.4" y="99.5">GND</text>
<text x="300.1" y="97.2" transform="rotate(-90 300.1 97.2)">GND</text>
<text x="119.3" y="106.1">1uF</text>
<text x="121.8" y="102.3">10k</text>
<text x="218.3" y="102.3">100nF</text>
<text x="236.6" y="102.3" transform="rotate(-90 236.6 102.3)">GND</text>
<text x="15.6" y="118.5">GND</text>
<text x="56.2" y="114.7">GND</text>
<text x="108.3" y="116">GND</text>
<text x="117.2" y="116">GND</text>
<text x="259.4" y="118.5">GND</text>
<text x="218.3" y="121.3">100nF</text>
<text x="236.6" y="121.3" transform="rotate(-90 236.6 121.3)">GND</text>
<text x="32.1" y="137.6">GND</text>
<text x="259.4" y="137.6">GND</text>
<text x="122.3" y="138.9">GND</text>
<text x="187" y="141.4">GND</text>
<text x="218.3" y="140.4">100nF</text>
<text x="236.6" y="140.4" transform="rotate(-90 236.6 140.4)">GND</text>
<text x="96.5" y="161.7">VBAT</text>
<text x="101.5" y="169.6">R12</text>
<text x="101.5" y="179.8">R10</text>
<text x="185.8" y="174.6" transform="rotate(-90 185.8 174.6)">GND</text>
<text x="96.9" y="192.2">GND</text>
</g>
<g font-size="1.8" fill="#00f">
<text x="40.5" y="28.6">TP4056-42-ESOP8</text>
<text x="143.4" y="24.8">+3V3</text>
<text x="72.3" y="31.2">VBAT</text>
<text x="114.2" y="35">ME6211C33M5G-N</text>
<text x="176.4" y="32.4">VBAT</text>
<text x="257.7" y="32.4">LED_DATA</text>
<text x="92.8" y="36.2">VBAT</text>
<text x="187.8" y="47.7">2.7kHz</text>
<text x="318.6" y="46.4">+3V3</text>
<text x="98.9" y="50.2">VBAT</text>
<text x="165" y="48.9">BUZZ</text>
<text x="288.2" y="59.1">SCL</text>
<text x="288.2" y="64.2">SDA</text>
<text x="347.9" y="64.2">ACCEL_INT</text>
<text x="288.2" y="69.3">+3V3</text>
<text x="304.7" y="76.4">LIS3DHTR</text>
<text x="93.3" y="95.9">+3V3</text>
<text x="186.6" y="95.9">VBAT_SENSE</text>
<text x="308.5" y="92.1">+3V3</text>
<text x="130.7" y="101">BUZZ</text>
<text x="184" y="98.5">WAKE</text>
<text x="308.5" y="97.2">SCL</text>
<text x="308.5" y="99.7">SDA</text>
<text x="128.1" y="106.1">ACCEL_INT</text>
<text x="130.7" y="103.6">LED_DATA5</text>
<text x="302.1" y="102.3">9960 INT</text>
<text x="26.5" y="111.2">USB_D+ A6</text>
<text x="26.5" y="108.6">USB_D- B7</text>
<text x="26.5" y="113.7">USB_D- A7</text>
<text x="130.7" y="113.7">9960 INT</text>
<text x="26.5" y="116.3">USB_D+ B6</text>
<text x="295.8" y="117.5">+3V3</text>
<text x="316.1" y="117.5">SDA</text>
<text x="130.7" y="123.9">USB_D- 13</text>
<text x="130.7" y="121.3">SDA</text>
<text x="295.8" y="122.6">+3V3</text>
<text x="316.1" y="122.6">SCL</text>
<text x="130.7" y="126.4">USB_D+ 14</text>
<text x="151.8" y="148.5" transform="rotate(-90 151.8 148.5)">SCL</text>
<text x="161.2" y="164.5">WAKE</text>
<text x="101.5" y="172.1">100k</text>
<text x="110.4" y="174.7">VBAT_SENSE</text>
<text x="101.5" y="182.3">100k</text>
</g>
<g font-size="1.8">
<text x="113" y="25">1</text>
<text x="113" y="27.6">2</text>
<text x="115.1" y="26.3">VIN</text>
<text x="115.1" y="28.9">VSS</text>
<text x="128.4" y="26.3">VOUT</text>
<text x="134.6" y="25">5</text>
<text x="35.7" y="31.4">4</text>
<text x="38.5" y="32.4">VCC</text>
<text x="54.2" y="32.4">BAT</text>
<text x="59.6" y="31.4">5</text>
<text x="113" y="30.1">3</text>
<text x="115.1" y="31.4">CE</text>
<text x="130.9" y="31.4">NC</text>
<text x="134.6" y="30.1">4</text>
<text x="184.5" y="32.9">+</text>
<text x="221" y="32.7">1</text>
<text x="221" y="35.2">2</text>
<text x="223.1" y="33.9">VDD</text>
<text x="238.3" y="33.9">DIN</text>
<text x="242.6" y="35.2">3</text>
<text x="242.6" y="32.7">4</text>
<text x="35.7" y="39">8</text>
<text x="38.5" y="40">CE</text>
<text x="55.3" y="41.3">EP</text>
<text x="59.6" y="40.3">9</text>
<text x="223.1" y="36.5">DOUT</text>
<text x="237.8" y="36.5">VSS</text>
<text x="35.7" y="46.6">7</text>
<text x="38.5" y="47.6">CHRG#</text>
<text x="52.7" y="47.6">TEMP</text>
<text x="59.6" y="46.6">1</text>
<text x="105.4" y="50.4">1</text>
<text x="105.4" y="53">2</text>
<text x="107.5" y="51.7">1</text>
<text x="221" y="51.7">1</text>
<text x="223.1" y="53">VDD</text>
<text x="238.3" y="53">DIN</text>
<text x="242.6" y="51.7">4</text>
<text x="303.5" y="51.7">1</text>
<text x="305.6" y="53">VDD_IO</text>
<text x="329.3" y="53">ADC1</text>
<text x="335.3" y="51.7">16</text>
<text x="35.7" y="54.3">6</text>
<text x="38.5" y="55.3">STDBY#</text>
<text x="52.3" y="55.3">PROG</text>
<text x="59.6" y="54.3">2</text>
<text x="107.5" y="54.3">2</text>
<text x="221" y="54.3">2</text>
<text x="223.1" y="55.5">DOUT</text>
<text x="237.8" y="55.5">VSS</text>
<text x="242.6" y="54.3">3</text>
<text x="303.5" y="54.3">2</text>
<text x="303.5" y="56.8">3</text>
<text x="303.5" y="59.3">4</text>
<text x="305.6" y="55.5">NC</text>
<text x="305.6" y="58.1">NC</text>
<text x="329.3" y="55.5">ADC2</text>
<text x="330.3" y="58.1">VDD</text>
<text x="335.3" y="59.3">13</text>
<text x="335.3" y="56.8">14</text>
<text x="335.3" y="54.3">15</text>
<text x="47.4" y="64.9" transform="rotate(-90 47.4 64.9)">3</text>
<text x="48.4" y="62.1" transform="rotate(-90 48.4 62.1)">GND</text>
<text x="303.5" y="61.9">5</text>
<text x="303.5" y="64.4">6</text>
<text x="305.6" y="60.6">SCL/SPC</text>
<text x="305.6" y="63.1">GND</text>
<text x="305.6" y="65.7">SDA/SDI/SDO</text>
<text x="329.3" y="60.6">ADC3</text>
<text x="330.1" y="63.1">GND</text>
<text x="330.2" y="65.7">INT1</text>
<text x="335.3" y="64.4">11</text>
<text x="335.3" y="61.9">12</text>
<text x="221" y="70.8">1</text>
<text x="242.6" y="70.8">4</text>
<text x="303.5" y="67">7</text>
<text x="303.5" y="69.5">8</text>
<text x="305.6" y="68.2">SDO/SA0</text>
<text x="305.6" y="70.8">CS</text>
<text x="330.2" y="70.8">INT2</text>
<text x="330.4" y="68.2">RES</text>
<text x="335.3" y="69.5">9</text>
<text x="335.3" y="67">10</text>
<text x="221" y="73.3">2</text>
<text x="223.1" y="72">VDD</text>
<text x="223.1" y="74.6">DOUT</text>
<text x="237.8" y="74.6">VSS</text>
<text x="238.3" y="72">DIN</text>
<text x="242.6" y="73.3">3</text>
<text x="178.9" y="89.8">41</text>
<text x="221" y="89.8">1</text>
<text x="242.6" y="89.8">4</text>
<text x="139.7" y="93.6">1</text>
<text x="141.8" y="94.9">GND</text>
<text x="173.9" y="94.9">GND</text>
<text x="174.3" y="90.8">GND</text>
<text x="179.1" y="93.6">40</text>
<text x="221" y="92.4">2</text>
<text x="223.1" y="91.1">VDD</text>
<text x="223.1" y="93.6">DOUT</text>
<text x="237.8" y="93.6">VSS</text>
<text x="238.3" y="91.1">DIN</text>
<text x="242.6" y="92.4">3</text>
<text x="317.5" y="92.4">1</text>
<text x="317.5" y="94.9">2</text>
<text x="319.6" y="93.6">1</text>
<text x="31" y="98.7">A1B12</text>
<text x="32.1" y="101.2">A4B9</text>
<text x="37.6" y="100">GND</text>
<text x="139.7" y="96.2">2</text>
<text x="139.7" y="98.7">3</text>
<text x="139.7" y="101.2">4</text>
<text x="141.8" y="97.4">3V3</text>
<text x="141.8" y="100">EN</text>
<text x="175" y="100">IO2</text>
<text x="175" y="97.4">IO1</text>
<text x="179.1" y="101.2">37</text>
<text x="179.1" y="98.7">38</text>
<text x="179.1" y="96.2">39</text>
<text x="317.5" y="97.4">3</text>
<text x="317.5" y="100">4</text>
<text x="319.6" y="96.2">2</text>
<text x="319.6" y="98.7">3</text>
<text x="319.6" y="101.2">4</text>
<text x="34.3" y="103.8">B8</text>
<text x="34.3" y="106.3">A5</text>
<text x="37.6" y="102.5">VBUS</text>
<text x="37.6" y="105.1">SBU2</text>
<text x="37.6" y="107.6">CC1</text>
<text x="139.7" y="106.3">6</text>
<text x="141.8" y="102.5">IO4</text>
<text x="141.8" y="105.1">IO5</text>
<text x="141.8" y="107.6">IO6</text>
<text x="173.1" y="105.1">RXD0</text>
<text x="173.3" y="102.5">TXD0</text>
<text x="174" y="107.6">IO42</text>
<text x="179.1" y="106.3">35</text>
<text x="179.1" y="103.8">36</text>
<text x="317.5" y="102.5">5</text>
<text x="319.6" y="103.8">5</text>
<text x="37.6" y="110.1">DN2</text>
<text x="37.6" y="112.7">DP1</text>
<text x="139.7" y="108.9">7</text>
<text x="139.7" y="111.4">8</text>
<text x="139.7" y="113.9">9</text>
<text x="141.8" y="110.1">IO7</text>
<text x="141.8" y="112.7">IO15</text>
<text x="174" y="112.7">IO40</text>
<text x="174" y="110.1">IO41</text>
<text x="179.1" y="113.9">32</text>
<text x="179.1" y="111.4">33</text>
<text x="179.1" y="108.9">34</text>
<text x="221" y="108.9">1</text>
<text x="221" y="111.4">2</text>
<text x="223.1" y="110.1">VDD</text>
<text x="223.1" y="112.7">DOUT</text>
<text x="237.8" y="112.7">VSS</text>
<text x="238.3" y="110.1">DIN</text>
<text x="242.6" y="111.4">3</text>
<text x="242.6" y="108.9">4</text>
<text x="34.3" y="119">A8</text>
<text x="37.6" y="115.2">DN1</text>
<text x="37.6" y="117.8">DP2</text>
<text x="49.4" y="119">4</text>
<text x="138.7" y="116.5">10</text>
<text x="138.7" y="119">11</text>
<text x="141.8" y="115.2">IO16</text>
<text x="141.8" y="117.8">IO17</text>
<text x="174" y="117.8">IO38</text>
<text x="174" y="115.2">IO39</text>
<text x="179.1" y="119">30</text>
<text x="179.1" y="116.5">31</text>
<text x="32.1" y="124.1">B4A9</text>
<text x="34.3" y="121.6">B5</text>
<text x="37.6" y="120.3">SBU1</text>
<text x="37.6" y="122.8">CC2</text>
<text x="37.6" y="125.4">VBUS</text>
<text x="46.3" y="120">EH</text>
<text x="46.3" y="122.6">EH</text>
<text x="46.3" y="125.1">EH</text>
<text x="49.4" y="121.6">3</text>
<text x="49.4" y="124.1">2</text>
<text x="115.7" y="124.1">1</text>
<text x="121.8" y="124.1">2</text>
<text x="138.7" y="121.6">12</text>
<text x="141.8" y="120.3">IO18</text>
<text x="141.8" y="122.8">IO8</text>
<text x="141.8" y="125.4">IO19</text>
<text x="174" y="125.4">IO35</text>
<text x="174" y="122.8">IO36</text>
<text x="174" y="120.3">IO37</text>
<text x="179.1" y="124.1">28</text>
<text x="179.1" y="121.6">29</text>
<text x="31" y="126.6">B1A12</text>
<text x="37.6" y="127.9">GND</text>
<text x="46.3" y="127.7">EH</text>
<text x="49.4" y="126.6">1</text>
<text x="115.7" y="131.7">3</text>
<text x="121.8" y="131.7">4</text>
<text x="141.8" y="127.9">IO20</text>
<text x="175" y="127.9">IO0</text>
<text x="179.1" y="126.6">27</text>
<text x="190.6" y="126.6">1</text>
<text x="196.7" y="126.6">2</text>
<text x="221" y="127.9">1</text>
<text x="221" y="130.5">2</text>
<text x="223.1" y="129.2">VDD</text>
<text x="223.1" y="131.7">DOUT</text>
<text x="237.8" y="131.7">VSS</text>
<text x="238.3" y="129.2">DIN</text>
<text x="242.6" y="130.5">3</text>
<text x="242.6" y="127.9">4</text>
<text x="147.7" y="137.8" transform="rotate(-90 147.7 137.8)">IO3</text>
<text x="150.3" y="137.8" transform="rotate(-90 150.3 137.8)">IO46</text>
<text x="152.8" y="137.8" transform="rotate(-90 152.8 137.8)">IO9</text>
<text x="155.4" y="137.8" transform="rotate(-90 155.4 137.8)">IO10</text>
<text x="157.9" y="137.8" transform="rotate(-90 157.9 137.8)">IO11</text>
<text x="160.4" y="137.8" transform="rotate(-90 160.4 137.8)">IO12</text>
<text x="163" y="137.8" transform="rotate(-90 163 137.8)">IO13</text>
<text x="165.5" y="137.8" transform="rotate(-90 165.5 137.8)">IO14</text>
<text x="168.1" y="137.8" transform="rotate(-90 168.1 137.8)">IO21</text>
<text x="170.6" y="137.8" transform="rotate(-90 170.6 137.8)">IO47</text>
<text x="173.1" y="137.8" transform="rotate(-90 173.1 137.8)">IO48</text>
<text x="175.7" y="137.8" transform="rotate(-90 175.7 137.8)">IO45</text>
<text x="190.6" y="134.3">3</text>
<text x="196.7" y="134.3">4</text>
<text x="146.5" y="141" transform="rotate(-90 146.5 141)">15</text>
<text x="149" y="141" transform="rotate(-90 149 141)">16</text>
<text x="151.6" y="141" transform="rotate(-90 151.6 141)">17</text>
<text x="154.1" y="141" transform="rotate(-90 154.1 141)">18</text>
<text x="156.6" y="141" transform="rotate(-90 156.6 141)">19</text>
<text x="159.2" y="141" transform="rotate(-90 159.2 141)">20</text>
<text x="161.7" y="141" transform="rotate(-90 161.7 141)">21</text>
<text x="164.3" y="141" transform="rotate(-90 164.3 141)">22</text>
<text x="166.8" y="141" transform="rotate(-90 166.8 141)">23</text>
<text x="169.3" y="141" transform="rotate(-90 169.3 141)">24</text>
<text x="171.9" y="141" transform="rotate(-90 171.9 141)">25</text>
<text x="174.4" y="141" transform="rotate(-90 174.4 141)">26</text>
<text x="170.3" y="164.7">1</text>
<text x="176.4" y="164.7">2</text>
<text x="170.3" y="172.4">3</text>
<text x="176.4" y="172.4">4</text>
</g>
<g font-size="1.6" fill="#000080">
<text x="248.8" y="31.2">330</text>
<text x="65.9" y="57.8">2k</text>
<text x="20.2" y="104.8">5.1k</text>
<text x="25.3" y="120.1">5.1k</text>
<text x="305.9" y="121.3">4.7k</text>
<text x="305.9" y="126.4">4.7k</text>
</g>
</svg>
